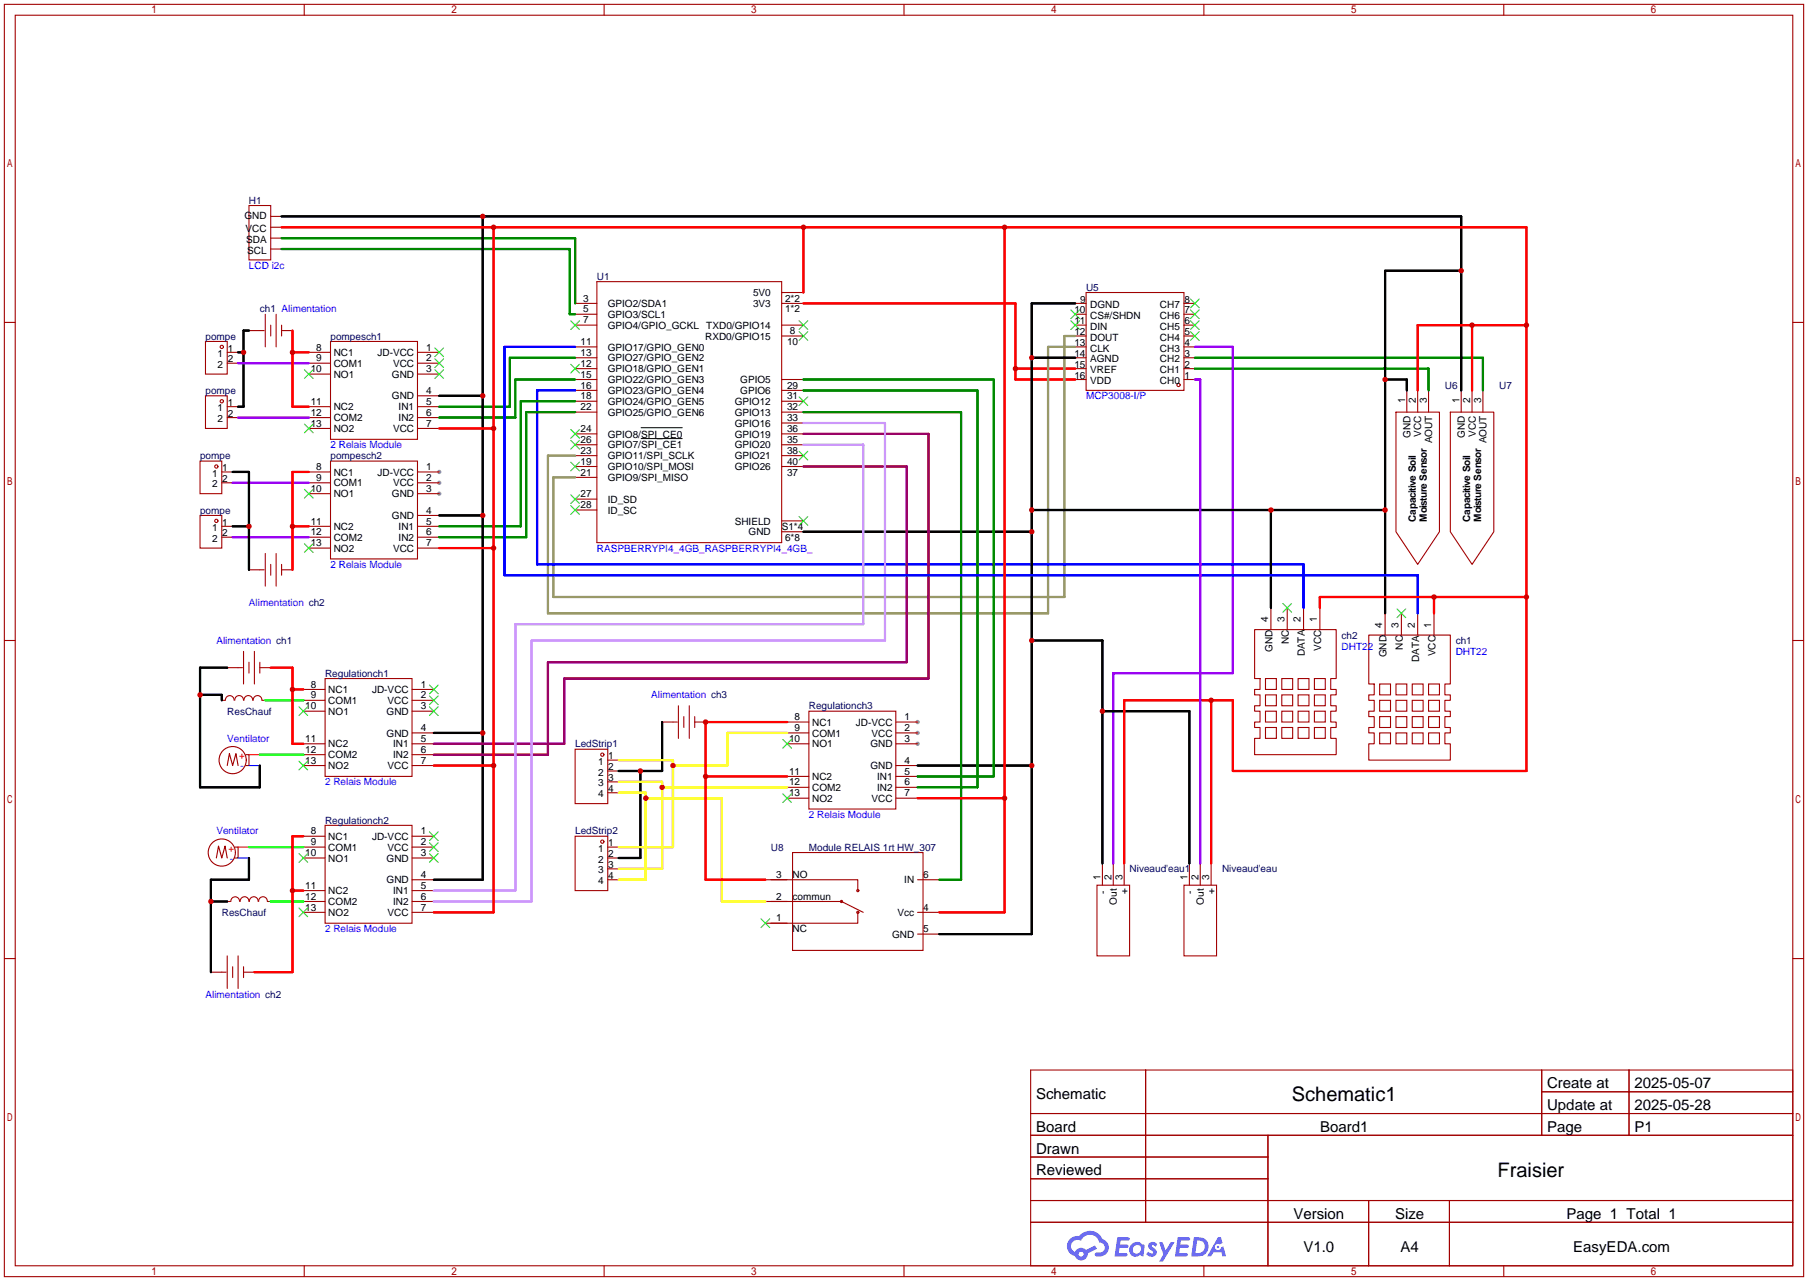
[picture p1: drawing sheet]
<svg xmlns="http://www.w3.org/2000/svg" width="422mm" height="299mm" viewBox="0 0 422 299" stroke-linecap="round" stroke-linejoin="round" font-family="sans-serif">
<g fill="#999">
<circle cx="102.6" cy="110.2" r=".51"/>
<circle cx="102.6" cy="112.8" r=".51"/>
<circle cx="102.6" cy="115.3" r=".51"/>
<circle cx="214.4" cy="168.7" r=".51"/>
<circle cx="214.4" cy="171.2" r=".51"/>
<circle cx="214.4" cy="173.7" r=".51"/>
</g>
<g fill="none" stroke="#a10000" stroke-width=".25">
<path d="M1 1h420.4v297.2h-420.4zM3.6 3.6h415.2v292.1h-415.2zM71.1 1v2.6M141.1 1v2.6M211.2 1v2.6M281.3 1v2.6M351.3 1v2.6M1 75.3h2.6M418.8 75.3h2.6M1 149.6h2.6M418.8 149.6h2.6M1 223.9h2.6"/>
<path d="M418.8 223.9h2.6M240.8 249.9h178v45.8h-178zM267.7 249.9v35.6M360.2 249.9v15.3M360.2 255h58.6M380.6 249.9v15.3M240.8 260.1h178M240.8 265.2h178M240.8 270.3h55.4M240.8 275.3h55.4M296.2 265.2v30.5M71.1 295.7v2.5"/>
<path d="M141.1 295.7v2.5M211.2 295.7v2.5M240.8 280.4h178M240.8 285.5h178M281.3 295.7v2.5M319.8 280.4v15.3M338.6 280.4v15.3M351.3 295.7v2.5"/>
</g>
<g fill="#5487ff">
<path d="M268.5 290.3a1.3 1.3 0 0 1 1.9 .3l-.4 .6a.54 .54 0 0 0-1-.2l.2 .2a1.28 1.28 0 0 1 .8 2 1.53 1.53 0 0 1-2.2-.3l.5-.6 .8 .5a.31 .31 0 0 0 .3-.3 .31 .31 0 0 0-.2-.3 1.12 1.12 0 0 1-.7-1.9z"/>
<path d="M270.8 290.2h.8l.7 1.9 1.2-1.9h.9l-2.7 4.5h-.9l1-1.7z"/>
<path d="M261 289h2.3a.46 .46 0 0 1 .5 .1 .46 .46 0 0 1 .1 .5l-.3 .2h-1.8l-.1 .9h1.6a.4 .4 0 0 1 .3 .4 .4 .4 0 0 1-.4 .4h-1.6l-.2 1.2h1.4a.46 .46 0 0 1 .5 .1 .46 .46 0 0 1 .1 .5l-.4 .2h-2.6z"/>
<path d="M275.1 289h2.3a.47 .47 0 0 1 .5 .1 .47 .47 0 0 1 .1 .5l-.3 .2h-1.8l-.1 .9h1.6a.4 .4 0 0 1 .4 .4 .4 .4 0 0 1-.5 .4h-1.6l-.2 1.2h1.4a.46 .46 0 0 1 .5 .1 .46 .46 0 0 1 .1 .5l-.4 .2h-2.6z"/>
<path d="M284.5 289h.8l.3 1.3-.6 .4a.75 .75 0 0 0-1.1 .3 .75 .75 0 0 0 .5 1 .75 .75 0 0 0 .9-.6l.5-.3 .6 2.4h-.8l-.3-1h-1.8l-.5 1h-1z"/>
<path d="M278.9 289l-.6 4.5h1.4a2.27 2.27 0 0 0 2.7-2.3 2.27 2.27 0 0 0-2.7-2.2zM279.7 289.8a1.5 1.5 0 0 1 1.8 1.5 1.5 1.5 0 0 1-1.9 1.4h-.3z"/>
<path d="M264.4 290.6a1.6 1.6 0 0 0-.4 2.3 1.6 1.6 0 0 0 2.3 .2l.8 .4 .3-2.5-.1-.3h-.5a1.58 1.58 0 0 0-2.4-.1zM265 291.1a.99 .99 0 0 1 1.6 .6 .99 .99 0 0 1-1.3 1.1 .98 .98 0 0 1-.3-1.7z"/>
<path d="M250 289.4a2.37 2.37 0 0 0 1.1 4 1.54 1.54 0 0 0 1.8 1 1.54 1.54 0 0 0 1.2-1.6l2.2-1.1-.5-.8-2.1 1.1a1.57 1.57 0 0 0-2.6 .4 1.5 1.5 0 0 1-.7-2.1 1.5 1.5 0 0 1 2.2-.5 2.23 2.23 0 0 1 2.3-1.4 2.23 2.23 0 0 1 1.9 1.8 1.16 1.16 0 0 1 1.3 1.1 1.16 1.16 0 0 1-1.1 1.3h-.7a.47 .47 0 0 0-.5 .3 .47 .47 0 0 0 .4 .6 2.14 2.14 0 0 0 2.7-1.4 2.14 2.14 0 0 0-1.3-2.7 3.2 3.2 0 0 0-5.5-.7l-1.1 .1zM252 292.9a.6 .6 0 0 1 1.2 0 .6 .6 0 0 1-1.2 0z"/>
<circle cx="284.6" cy="291.3" r=".28"/>
</g>
<g fill="none" stroke="#a10000" stroke-width=".25">
<path d="M58.2 48h5v12.7h-5zM63.2 50.5h2.6M63.2 53.1h2.6M63.2 55.6h2.6M63.2 58.2h2.6M48 79.8h5.1v7.6h-5.1zM58.2 77.2h3.5M62 73.4v7.6M63.2 75.9v2.6M64.5 73.4v7.6M65.8 75.9v2.6M65.8 77.2h2.5"/>
<path d="M77.2 79.8h20.3v22.8h-20.3zM134.4 70.9h5M134.4 73.4h5M134.4 75.9h5M139.4 65.8h43.2v60.9h-43.2zM182.6 68.3h5.1M182.6 70.9h5.1M182.6 75.9h5.1M182.6 78.5h5.1M251.2 70.9h2.5M251.2 73.4h2.5M251.2 75.9h2.5"/>
<path d="M251.2 78.5h2.5M253.7 68.3h22.9v22.9h-22.9zM276.6 70.9h2.5M276.6 73.4h2.5M276.6 75.9h2.5M276.6 78.5h2.5M48 92.5h5.1v7.6h-5.1zM53.1 82.3h2.5M53.1 84.8h2.5M53.1 95h2.5M53.1 97.5h2.5M72.1 82.3h5.1"/>
<path d="M72.1 84.8h5.1M72.1 87.4h5.1M72.1 95h5.1M72.1 97.5h5.1M97.5 82.3h5.1M97.5 84.8h5.1M97.5 87.4h5.1M97.5 92.5h5.1M97.5 95h5.1M97.5 97.5h5.1M134.4 81h5M134.4 86.1h5"/>
<path d="M134.4 83.6h5M134.4 88.6h5M134.4 91.2h5M134.4 93.7h5M134.4 96.3h5M182.6 88.6h5.1M182.6 91.2h5.1M182.6 93.7h5.1M182.6 96.3h5.1M182.6 98.8h5.1M251.2 81h2.5M251.2 86.1h2.5"/>
<path d="M251.2 83.6h2.5M251.2 88.6h2.5M276.6 81h2.5M276.6 86.1h2.5M276.6 83.6h2.5M276.6 88.6h2.5M326.1 96.3h10.2v27.9l-5.1 7.6-5.1-7.6zM328.7 91.2v5.1M331.2 91.2v5.1M333.8 91.2v5.1M338.8 96.3h10.2v27.9l-5.1 7.6-5.1-7.6zM341.4 91.2v5.1"/>
<path d="M343.9 91.2v5.1M346.5 91.2v5.1M46.7 107.7h5.1v7.6h-5.1zM51.8 110.2h2.6M51.8 112.8h2.6M72.1 100.1h5.1M72.1 110.2h5.1M72.1 112.8h5.1M72.1 115.3h5.1M77.2 107.7h20.3v22.9h-20.3zM97.5 100.1h5.1M97.5 110.2h5.1"/>
<path d="M97.5 112.8h5.1M97.5 115.3h5.1M134.4 109h5M134.4 111.5h5M134.4 106.4h5M134.4 101.3h5M134.4 103.9h5M134.4 116.6h5M134.4 119.1h5M182.6 109h5.1M182.6 106.4h5.1M182.6 101.3h5.1"/>
<path d="M182.6 103.9h5.1M46.7 120.4h5.1v7.6h-5.1zM51.8 122.9h2.6M51.8 125.5h2.6M58.2 133.1h3.5M62 129.3v7.6M63.2 131.8v2.6M64.5 129.3v7.6M65.8 131.8v2.6M65.8 133.1h2.5M72.1 122.9h5.1M72.1 125.5h5.1"/>
<path d="M72.1 128h5.1M97.5 120.4h5.1M97.5 122.9h5.1M97.5 125.5h5.1M97.5 128h5.1M182.6 124.2h5.1M182.6 121.7h5.1M53.1 156h3.5M56.9 152.1v7.7M58.2 154.7v2.5M59.4 152.1v7.7M60.7 154.7v2.5"/>
<path d="M60.7 156h2.5M75.9 158.5h20.4v22.9h-20.4zM293.1 147.1h19.1v11.4h-1.3v2.5h1.3v1.3h-1.3v2.5h1.3v1.3h-1.3v2.6h1.3v1.2h-1.3v2.6h1.3v3.8h-19.1v-3.8h1.3v-2.6h-1.3v-1.2h1.3v-2.6h-1.3v-1.3h1.3v-2.5h-1.3v-1.3h1.3v-2.5h-1.3zM295.7 158.5h2.5v2.5h-2.5zM296.9 142v5.1M299.5 158.5h2.5v2.5h-2.5zM300.7 142v5.1M303.3 158.5h2.5v2.5h-2.5zM304.5 142v5.1M307.1 158.5h2.5v2.5h-2.5zM308.4 142v5.1M319.8 148.3h19v11.5h-1.2v2.5h1.2v1.3h-1.2v2.5h1.2v1.3h-1.2v2.5h1.2v1.3h-1.2v2.5h1.2v3.8h-19v-3.8h1.3v-2.5h-1.3v-1.3h1.3v-2.5h-1.3v-1.3h1.3v-2.5h-1.3v-1.3h1.3v-2.5h-1.3z"/>
<path d="M322.3 159.8h2.6v2.5h-2.6zM323.6 143.3v5M326.1 159.8h2.6v2.5h-2.6zM327.4 143.3v5M329.9 159.8h2.6v2.5h-2.6zM331.2 143.3v5M333.8 159.8h2.5v2.5h-2.5zM335 143.3v5M51.8 163.6h.8M54.7 163.6a1.01 1.01 0 0 0-1-1.1 1.01 1.01 0 0 0-1 1.1M56.9 163.6a1.01 1.01 0 0 0-1-1.1 1.01 1.01 0 0 0-1 1.1M59 163.6a1.01 1.01 0 0 0-1-1.1 1.01 1.01 0 0 0-1 1.1"/>
<path d="M61.2 163.6a1.01 1.01 0 0 0-1-1.1 1.01 1.01 0 0 0-1 1.1M61.2 163.6h.8M70.9 163.6h5M70.9 161h5M70.9 166.1h5M70.9 173.7h5M70.9 176.3h5M70.9 178.8h5M96.3 163.6h5M96.3 161h5M96.3 166.1h5M96.3 171.2h5"/>
<path d="M96.3 173.7h5M96.3 176.3h5M96.3 178.8h5M134.4 175h7.6v12.7h-7.6zM142 177.5h2.5M154.7 168.7h3.5M158.5 164.8v7.7M159.8 167.4v2.5M161 164.8v7.7M162.3 167.4v2.5M162.3 168.7h2.5M183.9 171.2h5.1"/>
<path d="M183.9 173.7h5.1M183.9 168.7h5.1M189 166.1h20.3v22.9h-20.3zM209.3 171.2h5.1M209.3 173.7h5.1M209.3 178.8h5.1M209.3 168.7h5.1M295.7 169.9h2.5v2.6h-2.5zM295.7 166.1h2.5v2.6h-2.5zM295.7 162.3h2.5v2.5h-2.5zM299.5 169.9h2.5v2.6h-2.5zM299.5 166.1h2.5v2.6h-2.5z"/>
<path d="M299.5 162.3h2.5v2.5h-2.5zM303.3 169.9h2.5v2.6h-2.5zM303.3 166.1h2.5v2.6h-2.5zM303.3 162.3h2.5v2.5h-2.5zM307.1 169.9h2.5v2.6h-2.5zM307.1 166.1h2.5v2.6h-2.5zM307.1 162.3h2.5v2.5h-2.5zM322.3 171.2h2.6v2.5h-2.6zM322.3 167.4h2.6v2.5h-2.6zM322.3 163.6h2.6v2.5h-2.6zM326.1 171.2h2.6v2.5h-2.6zM326.1 167.4h2.6v2.5h-2.6z"/>
<path d="M326.1 163.6h2.6v2.5h-2.6zM329.9 171.2h2.6v2.5h-2.6zM329.9 167.4h2.6v2.5h-2.6zM329.9 163.6h2.6v2.5h-2.6zM333.8 171.2h2.5v2.5h-2.5zM333.8 167.4h2.5v2.5h-2.5zM333.8 163.6h2.5v2.5h-2.5zM70.9 195.3h5M70.9 197.9h5M75.9 192.8h20.4v22.8h-20.4zM96.3 195.3h5M96.3 197.9h5"/>
<path d="M134.4 195.3h7.6v12.7h-7.6zM142 197.9h2.5M142 180.1h2.5M142 182.6h2.5M142 185.2h2.5M183.9 181.4h5.1M183.9 183.9h5.1M183.9 186.4h5.1M185.2 199.1h30.4v22.9h-30.4zM209.3 181.4h5.1M209.3 183.9h5.1M209.3 186.4h5.1"/>
<path d="M53.1 210.6h.7M56 210.6a1.01 1.01 0 0 0-1.1-1.1 1.01 1.01 0 0 0-1 1.1M58.1 210.6a1.01 1.01 0 0 0-1-1.1 1.01 1.01 0 0 0-1 1.1M60.3 210.6a1.01 1.01 0 0 0-1-1.1 1.01 1.01 0 0 0-1 1.1M62.5 210.6a1.01 1.01 0 0 0-1.1-1.1 1.01 1.01 0 0 0-1 1.1M62.5 210.6h.7M70.9 210.6h5M70.9 200.4h5M70.9 208h5M70.9 213.1h5M96.3 210.6h5M96.3 200.4h5"/>
<path d="M96.3 205.5h5M96.3 208h5M96.3 213.1h5M142 200.4h2.5M142 205.5h2.5M142 202.9h2.5M178.8 210.6h5.1M178.8 205.5h5.1M178.8 215.6h5.1M180.1 205.5h20.3v2.5M180.1 210.6h16.5l5.1 2.5M200.4 213.1v2.5h-20.3"/>
<path d="M214.4 205.5h5.1M214.4 213.1h5.1M214.4 218.2h5.1M256.3 206.8h7.6v16.5h-7.6zM257.6 201.7v5.1M260.1 201.7v5.1M262.6 201.7v5.1M276.6 206.8h7.6v16.5h-7.6zM277.9 201.7v5.1M280.4 201.7v5.1M283 201.7v5.1M49.3 227.1h3.5"/>
<path d="M53.1 223.3v7.6M54.4 225.8v2.5M55.6 223.3v7.6M56.9 225.8v2.5M56.9 227.1h2.5"/>
<circle cx="51.8" cy="93.7" r=".38"/>
<circle cx="51.8" cy="81" r=".38"/>
<circle cx="275.3" cy="89.9" r=".38"/>
<circle cx="50.5" cy="109" r=".38"/>
<circle cx="50.5" cy="121.7" r=".38"/>
<circle cx="140.7" cy="176.3" r=".38"/>
<circle cx="140.7" cy="196.6" r=".38"/>
<circle cx="196.6" cy="210.6" r=".25"/>
<circle cx="200.4" cy="208" r=".25"/>
<circle cx="200.4" cy="213.1" r=".25"/>
</g>
<g fill="none" stroke="#3c3" stroke-width=".25">
<path d="M133.3 74.9l2.1 2.1M135.4 74.9l-2.1 2.1M186.7 74.9l2 2.1M186.7 77.5l2 2M188.7 74.9l-2 2.1M188.7 77.5l-2 2M250.2 72.4l2 2M250.2 74.9l2 2.1M252.2 72.4l-2 2M252.2 74.9l-2 2.1M278.1 77.5l2.1 2M278.1 74.9l2.1 2.1"/>
<path d="M278.1 72.4l2.1 2M278.1 69.9l2.1 2M280.2 77.5l-2.1 2M280.2 74.9l-2.1 2.1M280.2 72.4l-2.1 2M280.2 69.9l-2.1 2M71.1 86.4l2.1 2M71.1 99.1l2.1 2M73.2 86.4l-2.1 2M73.2 99.1l-2.1 2M101.6 81.3l2 2M101.6 83.8l2 2.1"/>
<path d="M101.6 86.4l2 2M103.6 81.3l-2 2M103.6 83.8l-2 2.1M103.6 86.4l-2 2M133.3 85.1l2.1 2M135.4 85.1l-2.1 2M186.7 92.7l2 2M188.7 92.7l-2 2M71.1 114.3l2.1 2M73.2 114.3l-2.1 2M133.3 108l2.1 2M133.3 100.3l2.1 2.1"/>
<path d="M133.3 102.9l2.1 2M133.3 115.6l2.1 2M133.3 118.1l2.1 2M135.4 108l-2.1 2M135.4 100.3l-2.1 2.1M135.4 102.9l-2.1 2M135.4 115.6l-2.1 2M135.4 118.1l-2.1 2M186.7 105.4l2 2M188.7 105.4l-2 2M71.1 127l2.1 2M73.2 127l-2.1 2"/>
<path d="M186.7 120.6l2 2.1M188.7 120.6l-2 2.1M299.7 141l2.1 2M301.8 141l-2.1 2M326.4 142.2l2 2.1M328.4 142.2l-2 2.1M69.8 165.1l2.1 2M69.8 177.8l2.1 2M71.9 165.1l-2.1 2M71.9 177.8l-2.1 2M100.3 160l2.1 2.1M100.3 162.6l2.1 2"/>
<path d="M100.3 165.1l2.1 2M102.4 160l-2.1 2.1M102.4 162.6l-2.1 2M102.4 165.1l-2.1 2M182.9 172.7l2 2.1M184.9 172.7l-2 2.1M69.8 199.4l2.1 2M71.9 199.4l-2.1 2M100.3 194.3l2.1 2M100.3 196.8l2.1 2.1M100.3 199.4l2.1 2M102.4 194.3l-2.1 2"/>
<path d="M102.4 196.8l-2.1 2.1M102.4 199.4l-2.1 2M182.9 185.4l2 2.1M184.9 185.4l-2 2.1M69.8 212.1l2.1 2M71.9 212.1l-2.1 2M177.8 214.6l2 2.1M179.8 214.6l-2 2.1"/>
</g>
<path d="M149.8 99.9h9.6M149.8 102.4h9.6" fill="none" stroke="#000" stroke-width=".23"/>
<g fill="none" stroke="#f00" stroke-width=".51">
<path d="M65.8 53.1h290.8v127h-68.6v-16.5h-25.4v38.1M115.3 53.1v160h-14M187.7 53.1v15.2M234.7 53.1v160h-15.2M68.3 77.2v17.8h3.8M187.7 70.9h49.5v17.7h14M343.9 75.9v15.3M356.6 75.9h-25.4v15.3M68.3 82.3h3.8M237.2 86.1h14M72.1 110.2h-3.8v22.9M102.6 100.1h12.7"/>
<path d="M68.3 122.9h3.8M102.6 128h12.7M335 139.4v3.9M356.6 139.4h-48.2v2.6M63.2 156h5.1v17.7h2.6M68.3 161h2.6M101.3 178.8h14M183.9 168.7h-19.1v36.8h14M283 163.6v38.1M70.9 195.3h-2.6v31.8h-8.9M164.8 181.4h19.1M214.4 186.4h20.3"/>
<path d="M68.3 208h2.6"/>
</g>
<path d="M65.8 55.6h68.6v15.3M65.8 58.2h67.3v15.2h1.3M134.4 83.6h-15.3v11.4h-16.5M134.4 88.6h-14v8.9h-17.8M134.4 93.7h-12.7v29.2h-19.1M134.4 96.3h-11.5v29.2h-20.3M187.7 88.6h44.5v92.8h-17.8M187.7 96.3h36.8v109.2h-5M187.7 91.2h40.6v92.7h-13.9M279.1 86.1h54.7v5.1M279.1 83.6h67.4v7.6" fill="none" stroke="#008700" stroke-width=".51"/>
<path d="M251.2 78.5h-2.5v60.9h-119.4v-27.9h5.1M251.2 81h-6.3v62.3h-116.9v-36.9h6.4" fill="none" stroke="#996" stroke-width=".51"/>
<path d="M279.1 81h8.9v76.2h-27.9v44.5M279.1 88.6h1.3v113.1" fill="none" stroke="#90f" stroke-width=".51"/>
<g fill="none" stroke="#870000" stroke-width=".25">
<path d="M53.1 178.8l.5-2.8 .8 2.8 .7-2.8 .5 2.8M57.4 176.3h.8v2.5h-.8M54.9 197.9h.7v2.5h-.7M50.5 200.4l.6-2.8 .7 2.8 .8-2.8 .5 2.8"/>
<circle cx="54.4" cy="177.5" r="3.2"/>
<circle cx="51.8" cy="199.1" r="3.2"/>
</g>
<path d="M58.2 176.3h2.5M55.6 197.9h2.6" fill="none" stroke="#f00" stroke-width=".25"/>
<path d="M58.2 178.8h2.5M55.6 200.4h2.6" fill="none" stroke="#00f" stroke-width=".25"/>
<path d="M60.7 176.3h10.2M62 163.6h8.9M58.2 197.9h12.7M63.2 210.6h7.7" fill="none" stroke="#0f0" stroke-width=".51"/>
<path d="M134.4 91.2h-8.9v40.6h179v10.2M134.4 81h-16.5v53.4h213.3v8.9" fill="none" stroke="#00f" stroke-width=".51"/>
<g fill="none" stroke="#000" stroke-width=".51">
<path d="M65.8 50.5h275.6v40.7M112.8 50.5v155h-11.5M58.2 77.2h-1.3v17.8h-1.3M251.2 70.9h-10.2v147.3h-21.5M341.4 63.2h-17.8v80.1M55.6 82.3h1.3M102.6 92.5h10.2M241 83.6h10.2M323.6 88.6h5.1v2.6M54.4 110.2h3.8v22.9M241 119.1h82.6M296.9 119.1v22.9"/>
<path d="M54.4 122.9h3.8M102.6 120.4h10.2M187.7 124.2h53.3M53.1 156h-6.4v27.9h14v-5.1M241 149.6h16.6v52.1M46.7 162.3h5.1v1.3M101.3 171.2h11.5M154.7 168.7v11.4h-10.2M214.4 178.8h26.6M257.6 166.1h20.3v35.6M149.6 180.1v20.3h-5.1M49.3 210.6h3.8"/>
<path d="M58.2 200.4v5.1h-8.9v21.6"/>
</g>
<path d="M55.6 84.8h16.5M55.6 97.5h16.5M54.4 112.8h17.7M54.4 125.5h17.7" fill="none" stroke="#90c" stroke-width=".51"/>
<path d="M144.5 177.5h12.7v20.4h-12.7M183.9 171.2h-14v7.6h-12.7M144.5 182.6h10.2v20.3h-10.2M144.5 185.2h6.4v20.3h-6.4M150.9 186.4h17.8v24.2h10.1M154.7 183.9h29.2" fill="none" stroke="#ff0" stroke-width=".51"/>
<path d="M187.7 101.3h29.2v57.2h-85.1v15.2h-30.5M187.7 109h24.1v45.7h-83.8v21.6h-26.7" fill="none" stroke="#906" stroke-width=".51"/>
<path d="M187.7 98.8h19.1v50.8h-82.6v61h-22.9M187.7 103.9h14v41.9h-81.3v62.2h-19.1" fill="none" stroke="#c9f" stroke-width=".51"/>
<g fill="#c00">
<circle cx="237.2" cy="86.1" r=".63"/>
<circle cx="56.9" cy="82.3" r=".63"/>
<circle cx="68.3" cy="122.9" r=".63"/>
<circle cx="58.2" cy="122.9" r=".63"/>
<circle cx="68.3" cy="82.3" r=".63"/>
<circle cx="46.7" cy="162.3" r=".63"/>
<circle cx="49.3" cy="210.6" r=".63"/>
<circle cx="68.3" cy="208" r=".63"/>
<circle cx="68.3" cy="161" r=".63"/>
<circle cx="149.6" cy="180.1" r=".63"/>
<circle cx="157.2" cy="178.8" r=".63"/>
<circle cx="154.7" cy="183.9" r=".63"/>
<circle cx="150.9" cy="186.4" r=".63"/>
<circle cx="164.8" cy="181.4" r=".63"/>
<circle cx="164.8" cy="168.7" r=".63"/>
<circle cx="323.6" cy="119.1" r=".63"/>
<circle cx="323.6" cy="88.6" r=".63"/>
<circle cx="341.4" cy="63.2" r=".63"/>
<circle cx="112.8" cy="50.5" r=".63"/>
<circle cx="112.8" cy="92.5" r=".63"/>
<circle cx="112.8" cy="120.4" r=".63"/>
<circle cx="112.8" cy="171.2" r=".63"/>
<circle cx="296.9" cy="119.1" r=".63"/>
<circle cx="241" cy="119.1" r=".63"/>
<circle cx="241" cy="124.2" r=".63"/>
<circle cx="241" cy="149.6" r=".63"/>
<circle cx="257.6" cy="166.1" r=".63"/>
<circle cx="241" cy="178.8" r=".63"/>
<circle cx="241" cy="83.6" r=".63"/>
<circle cx="283" cy="163.6" r=".63"/>
<circle cx="356.6" cy="139.4" r=".63"/>
<circle cx="356.6" cy="75.9" r=".63"/>
<circle cx="234.7" cy="53.1" r=".63"/>
<circle cx="234.7" cy="186.4" r=".63"/>
<circle cx="187.7" cy="53.1" r=".63"/>
<circle cx="115.3" cy="53.1" r=".63"/>
<circle cx="115.3" cy="100.1" r=".63"/>
<circle cx="115.3" cy="128" r=".63"/>
<circle cx="115.3" cy="178.8" r=".63"/>
<circle cx="343.9" cy="75.9" r=".63"/>
<circle cx="335" cy="139.4" r=".63"/>
</g>
<g font-size="4.7">
<text x="301.8" y="257.1">Schematic1</text>
<text x="349.9" y="274.9">Fraisier</text>
</g>
<g font-size="3.5">
<text x="242.1" y="256.8">Schematic</text>
<text x="361.5" y="254.2">Create at</text>
<text x="381.9" y="254.2">2025-05-07</text>
<text x="361.5" y="259.3">Update at</text>
<text x="381.9" y="259.3">2025-05-28</text>
<text x="242.1" y="264.4">Board</text>
<text x="242.1" y="269.5">Drawn</text>
<text x="308.4" y="264.4">Board1</text>
<text x="361.5" y="264.4">Page</text>
<text x="381.9" y="264.4">P1</text>
<text x="242.1" y="274.5">Reviewed</text>
<text x="302.2" y="284.7">Version</text>
<text x="325.9" y="284.7">Size</text>
<text x="366" y="284.7">Page 1 Total 1</text>
<text x="304.5" y="292.3">V1.0</text>
<text x="327.2" y="292.3">A4</text>
<text x="367.6" y="292.3">EasyEDA.com</text>
</g>
<g font-size="2.3" fill="#000080">
<text x="58.2" y="47.6">H1</text>
<text x="139.4" y="65.4">U1</text>
<text x="253.7" y="67.9">U5</text>
<text x="60.7" y="73">ch1 Alimentation</text>
<text x="48" y="79.3">pompe</text>
<text x="77.2" y="79.3">pompesch1</text>
<text x="48" y="92">pompe</text>
<text x="337.6" y="90.8">U6</text>
<text x="350.3" y="90.8">U7</text>
<text x="46.7" y="107.3">pompe</text>
<text x="77.2" y="107.3">pompesch2</text>
<text x="46.7" y="120">pompe</text>
<text x="313.4" y="149.2">ch2</text>
<text x="340.1" y="150.5">ch1</text>
<text x="75.9" y="158.1">Regulationch1</text>
<text x="53.1" y="167">ResChauf</text>
<text x="189" y="165.7">Regulationch3</text>
<text x="134.4" y="174.6">LedStrip1</text>
<text x="75.9" y="192.4">Regulationch2</text>
<text x="134.4" y="194.9">LedStrip2</text>
<text x="180.1" y="198.7">U8</text>
<text x="189" y="198.7">Module RELAIS 1rt HW_307</text>
<text x="263.9" y="203.8">Niveaud'eau1</text>
<text x="285.5" y="203.8">Niveaud'eau</text>
<text x="51.8" y="214">ResChauf</text>
</g>
<g font-size="2.3">
<text x="57.1" y="51.1">GND</text>
<text x="57.4" y="54.2">VCC</text>
<text x="57.5" y="56.7">SDA</text>
<text x="57.8" y="59.2">SCL</text>
<text x="136.3" y="70.4">3</text>
<text x="142" y="71.7">GPIO2/SDA1</text>
<text x="175.9" y="69.2">5V0</text>
<text x="175.9" y="71.7">3V3</text>
<text x="183.4" y="70.4">2*2</text>
<text x="252.3" y="70.7">9</text>
<text x="254.7" y="71.9">DGND</text>
<text x="271" y="71.9">CH7</text>
<text x="276.7" y="70.7">8</text>
<text x="136.3" y="73">5</text>
<text x="136.3" y="75.5">7</text>
<text x="142" y="74.3">GPIO3/SCL1</text>
<text x="142" y="76.8">GPIO4/GPIO_GCKL</text>
<text x="165" y="76.8">TXD0/GPIO14</text>
<text x="183.4" y="73">1*2</text>
<text x="251" y="73.2">10</text>
<text x="251" y="75.8">11</text>
<text x="254.7" y="74.5">CS#/SHDN</text>
<text x="254.7" y="77">DIN</text>
<text x="271" y="77">CH5</text>
<text x="271" y="74.5">CH6</text>
<text x="276.7" y="75.8">6</text>
<text x="276.7" y="73.2">7</text>
<text x="50.8" y="83.4">1</text>
<text x="53.2" y="82.1">1</text>
<text x="73.9" y="81.9">8</text>
<text x="78" y="83.1">NC1</text>
<text x="88.2" y="83.1">JD-VCC</text>
<text x="99.6" y="81.9">1</text>
<text x="135.6" y="80.6">11</text>
<text x="135.6" y="83.1">13</text>
<text x="142" y="81.9">GPIO17/GPIO_GEN0</text>
<text x="164.8" y="79.3">RXD0/GPIO15</text>
<text x="183.9" y="80.6">10</text>
<text x="184.5" y="78.1">8</text>
<text x="251" y="78.3">12</text>
<text x="251" y="80.8">13</text>
<text x="251" y="83.4">14</text>
<text x="254.7" y="79.6">DOUT</text>
<text x="254.7" y="82.1">CLK</text>
<text x="271" y="82.1">CH3</text>
<text x="271" y="79.6">CH4</text>
<text x="276.7" y="83.4">3</text>
<text x="276.7" y="80.8">4</text>
<text x="276.7" y="78.3">5</text>
<text x="50.8" y="85.9">2</text>
<text x="53.2" y="84.6">2</text>
<text x="72.6" y="87">10</text>
<text x="73.9" y="84.4">9</text>
<text x="78" y="85.7">COM1</text>
<text x="78" y="88.2">NO1</text>
<text x="91.6" y="88.2">GND</text>
<text x="91.8" y="85.7">VCC</text>
<text x="99.6" y="84.4">2</text>
<text x="99.6" y="87">3</text>
<text x="135.6" y="85.7">12</text>
<text x="135.6" y="88.2">15</text>
<text x="142" y="87">GPIO18/GPIO_GEN1</text>
<text x="142" y="84.4">GPIO27/GPIO_GEN2</text>
<text x="142" y="89.5">GPIO22/GPIO_GEN3</text>
<text x="172.9" y="89.5">GPIO5</text>
<text x="251" y="85.9">15</text>
<text x="251" y="88.5">16</text>
<text x="254.7" y="84.6">AGND</text>
<text x="254.7" y="87.2">VREF</text>
<text x="254.7" y="89.7">VDD</text>
<text x="271" y="89.7">CH0</text>
<text x="271" y="87.2">CH1</text>
<text x="271" y="84.6">CH2</text>
<text x="276.7" y="88.5">1</text>
<text x="276.7" y="85.9">2</text>
<text x="53.2" y="94.8">1</text>
<text x="72.6" y="94.6">11</text>
<text x="78" y="95.8">NC2</text>
<text x="91.6" y="93.3">GND</text>
<text x="93.1" y="95.8">IN1</text>
<text x="99.6" y="92">4</text>
<text x="99.6" y="94.6">5</text>
<text x="135.6" y="90.8">16</text>
<text x="135.6" y="93.3">18</text>
<text x="135.6" y="95.8">22</text>
<text x="142" y="92">GPIO23/GPIO_GEN4</text>
<text x="142" y="94.6">GPIO24/GPIO_GEN5</text>
<text x="171.6" y="94.6">GPIO12</text>
<text x="172.9" y="92">GPIO6</text>
<text x="183.9" y="90.8">29</text>
<text x="183.9" y="93.3">31</text>
<text x="183.9" y="95.8">32</text>
<text x="328.3" y="94.2" transform="rotate(-90 328.3 94.2)">1</text>
<text x="330.8" y="94.2" transform="rotate(-90 330.8 94.2)">2</text>
<text x="333.3" y="94.2" transform="rotate(-90 333.3 94.2)">3</text>
<text x="341" y="94.2" transform="rotate(-90 341 94.2)">1</text>
<text x="343.5" y="94.2" transform="rotate(-90 343.5 94.2)">2</text>
<text x="346" y="94.2" transform="rotate(-90 346 94.2)">3</text>
<text x="50.8" y="96.1">1</text>
<text x="50.8" y="98.6">2</text>
<text x="53.2" y="97.3">2</text>
<text x="72.6" y="97.1">12</text>
<text x="72.6" y="99.7">13</text>
<text x="78" y="98.4">COM2</text>
<text x="78" y="100.9">NO2</text>
<text x="91.8" y="100.9">VCC</text>
<text x="93.1" y="98.4">IN2</text>
<text x="99.6" y="97.1">6</text>
<text x="99.6" y="99.7">7</text>
<text x="135.6" y="100.9">24</text>
<text x="142" y="97.1">GPIO25/GPIO_GEN6</text>
<text x="171.6" y="97.1">GPIO13</text>
<text x="171.6" y="99.7">GPIO16</text>
<text x="183.9" y="98.4">33</text>
<text x="183.9" y="100.9">36</text>
<text x="332.1" y="102" transform="rotate(-90 332.1 102)">VCC</text>
<text x="344.8" y="102" transform="rotate(-90 344.8 102)">VCC</text>
<text x="135.6" y="106">23</text>
<text x="135.6" y="103.5">26</text>
<text x="142" y="107.3">GPIO11/SPI_SCLK</text>
<text x="142" y="102.2">GPIO8/SPI_CE0</text>
<text x="142" y="104.7">GPIO7/SPI_CE1</text>
<text x="171.6" y="102.2">GPIO19</text>
<text x="171.6" y="104.7">GPIO20</text>
<text x="171.6" y="107.3">GPIO21</text>
<text x="183.9" y="103.5">35</text>
<text x="183.9" y="106">38</text>
<text x="329.5" y="102.2" transform="rotate(-90 329.5 102.2)">GND</text>
<text x="334.6" y="103.5" transform="rotate(-90 334.6 103.5)">AOUT</text>
<text x="342.2" y="102.2" transform="rotate(-90 342.2 102.2)">GND</text>
<text x="347.3" y="103.5" transform="rotate(-90 347.3 103.5)">AOUT</text>
<text x="49.6" y="111.3">1</text>
<text x="49.6" y="113.9">2</text>
<text x="51.9" y="110">1</text>
<text x="51.9" y="112.6">2</text>
<text x="73.9" y="109.8">8</text>
<text x="73.9" y="112.4">9</text>
<text x="78" y="111.1">NC1</text>
<text x="78" y="113.6">COM1</text>
<text x="88.2" y="111.1">JD-VCC</text>
<text x="91.8" y="113.6">VCC</text>
<text x="99.6" y="109.8">1</text>
<text x="99.6" y="112.4">2</text>
<text x="135.6" y="108.5">19</text>
<text x="135.6" y="111.1">21</text>
<text x="142" y="109.8">GPIO10/SPI_MOSI</text>
<text x="142" y="112.4">GPIO9/SPI_MISO</text>
<text x="171.6" y="109.8">GPIO26</text>
<text x="183.9" y="111.1">37</text>
<text x="183.9" y="108.5">40</text>
<text x="72.6" y="114.9">10</text>
<text x="78" y="116.2">NO1</text>
<text x="91.6" y="116.2">GND</text>
<text x="99.6" y="114.9">3</text>
<text x="99.6" y="120">4</text>
<text x="135.6" y="116.2">27</text>
<text x="135.6" y="118.7">28</text>
<text x="142" y="117.4">ID_SD</text>
<text x="142" y="120">ID_SC</text>
<text x="49.6" y="124">1</text>
<text x="51.9" y="122.7">1</text>
<text x="51.9" y="125.3">2</text>
<text x="72.6" y="122.5">11</text>
<text x="72.6" y="125.1">12</text>
<text x="78" y="123.8">NC2</text>
<text x="91.6" y="121.2">GND</text>
<text x="93.1" y="123.8">IN1</text>
<text x="99.6" y="122.5">5</text>
<text x="99.6" y="125.1">6</text>
<text x="171.6" y="122.5">SHIELD</text>
<text x="174.9" y="125.1">GND</text>
<text x="182.6" y="123.8">S1*4</text>
<text x="330.8" y="121.9" transform="rotate(-90 330.8 121.9)">Capacitive Soil</text>
<text x="333.3" y="121.9" transform="rotate(-90 333.3 121.9)">Moisture Sensor</text>
<text x="343.5" y="121.9" transform="rotate(-90 343.5 121.9)">Capacitive Soil</text>
<text x="346" y="121.9" transform="rotate(-90 346 121.9)">Moisture Sensor</text>
<text x="49.6" y="126.6">2</text>
<text x="72.6" y="127.6">13</text>
<text x="78" y="126.3">COM2</text>
<text x="78" y="128.9">NO2</text>
<text x="91.8" y="128.9">VCC</text>
<text x="93.1" y="126.3">IN2</text>
<text x="99.6" y="127.6">7</text>
<text x="183.4" y="126.3">6*8</text>
<text x="296.2" y="145.3" transform="rotate(-90 296.2 145.3)">4</text>
<text x="300.1" y="145.3" transform="rotate(-90 300.1 145.3)">3</text>
<text x="303.9" y="145.3" transform="rotate(-90 303.9 145.3)">2</text>
<text x="307.7" y="145.3" transform="rotate(-90 307.7 145.3)">1</text>
<text x="322.9" y="146.6" transform="rotate(-90 322.9 146.6)">4</text>
<text x="326.7" y="146.6" transform="rotate(-90 326.7 146.6)">3</text>
<text x="330.5" y="146.6" transform="rotate(-90 330.5 146.6)">2</text>
<text x="334.3" y="146.6" transform="rotate(-90 334.3 146.6)">1</text>
<text x="297.3" y="152.3" transform="rotate(-90 297.3 152.3)">GND</text>
<text x="301.1" y="150.5" transform="rotate(-90 301.1 150.5)">NC</text>
<text x="304.9" y="153.3" transform="rotate(-90 304.9 153.3)">DATA</text>
<text x="308.7" y="152" transform="rotate(-90 308.7 152)">VCC</text>
<text x="323.9" y="153.6" transform="rotate(-90 323.9 153.6)">GND</text>
<text x="327.7" y="151.7" transform="rotate(-90 327.7 151.7)">NC</text>
<text x="331.6" y="154.6" transform="rotate(-90 331.6 154.6)">DATA</text>
<text x="335.4" y="153.3" transform="rotate(-90 335.4 153.3)">VCC</text>
<text x="72.6" y="160.6">8</text>
<text x="76.7" y="161.9">NC1</text>
<text x="86.9" y="161.9">JD-VCC</text>
<text x="98.3" y="160.6">1</text>
<text x="71.3" y="165.7">10</text>
<text x="72.6" y="163.2">9</text>
<text x="76.7" y="164.4">COM1</text>
<text x="76.7" y="167">NO1</text>
<text x="90.3" y="167">GND</text>
<text x="90.6" y="164.4">VCC</text>
<text x="98.3" y="163.2">2</text>
<text x="98.3" y="165.7">3</text>
<text x="71.3" y="173.3">11</text>
<text x="90.3" y="172">GND</text>
<text x="98.3" y="170.8">4</text>
<text x="98.3" y="173.3">5</text>
<text x="184.3" y="173.3">10</text>
<text x="185.6" y="168.2">8</text>
<text x="185.6" y="170.8">9</text>
<text x="189.7" y="169.5">NC1</text>
<text x="189.7" y="172">COM1</text>
<text x="200" y="169.5">JD-VCC</text>
<text x="203.6" y="172">VCC</text>
<text x="211.3" y="168.2">1</text>
<text x="211.3" y="170.8">2</text>
<text x="211.3" y="173.3">3</text>
<text x="71.3" y="175.9">12</text>
<text x="71.3" y="178.4">13</text>
<text x="76.7" y="174.6">NC2</text>
<text x="76.7" y="177.1">COM2</text>
<text x="76.7" y="179.7">NO2</text>
<text x="90.6" y="179.7">VCC</text>
<text x="91.9" y="174.6">IN1</text>
<text x="91.9" y="177.1">IN2</text>
<text x="98.3" y="175.9">6</text>
<text x="98.3" y="178.4">7</text>
<text x="139.7" y="178.6">1</text>
<text x="142.1" y="177.4">1</text>
<text x="142.1" y="179.9">2</text>
<text x="189.7" y="174.6">NO1</text>
<text x="203.3" y="174.6">GND</text>
<text x="203.3" y="179.7">GND</text>
<text x="211.3" y="178.4">4</text>
<text x="139.7" y="181.2">2</text>
<text x="139.7" y="183.7">3</text>
<text x="142.1" y="182.4">3</text>
<text x="142.1" y="185">4</text>
<text x="184.3" y="180.9">11</text>
<text x="184.3" y="183.5">12</text>
<text x="189.7" y="182.2">NC2</text>
<text x="189.7" y="184.7">COM2</text>
<text x="204.9" y="182.2">IN1</text>
<text x="204.9" y="184.7">IN2</text>
<text x="211.3" y="180.9">5</text>
<text x="211.3" y="183.5">6</text>
<text x="139.7" y="186.2">4</text>
<text x="184.3" y="186">13</text>
<text x="189.7" y="187.3">NO2</text>
<text x="203.6" y="187.3">VCC</text>
<text x="211.3" y="186">7</text>
<text x="72.6" y="194.9">8</text>
<text x="72.6" y="197.4">9</text>
<text x="76.7" y="196.2">NC1</text>
<text x="86.9" y="196.2">JD-VCC</text>
<text x="98.3" y="194.9">1</text>
<text x="98.3" y="197.4">2</text>
<text x="142.1" y="197.7">1</text>
<text x="71.3" y="200">10</text>
<text x="76.7" y="198.7">COM1</text>
<text x="76.7" y="201.3">NO1</text>
<text x="90.3" y="201.3">GND</text>
<text x="90.6" y="198.7">VCC</text>
<text x="98.3" y="200">3</text>
<text x="139.7" y="198.9">1</text>
<text x="139.7" y="201.5">2</text>
<text x="142.1" y="200.2">2</text>
<text x="142.1" y="202.8">3</text>
<text x="71.3" y="207.6">11</text>
<text x="76.7" y="208.9">NC2</text>
<text x="90.3" y="206.3">GND</text>
<text x="91.9" y="208.9">IN1</text>
<text x="98.3" y="205.1">4</text>
<text x="98.3" y="207.6">5</text>
<text x="139.7" y="204">3</text>
<text x="139.7" y="206.6">4</text>
<text x="142.1" y="205.3">4</text>
<text x="181.3" y="205.1">3</text>
<text x="185.2" y="205.1">NO</text>
<text x="211.3" y="206.3">IN</text>
<text x="215.6" y="205.1">6</text>
<text x="257.1" y="205.5" transform="rotate(-90 257.1 205.5)">1</text>
<text x="258.4" y="208.8" transform="rotate(-90 258.4 208.8)">-</text>
<text x="259.7" y="205.5" transform="rotate(-90 259.7 205.5)">2</text>
<text x="262.2" y="205.5" transform="rotate(-90 262.2 205.5)">3</text>
<text x="263.5" y="208.9" transform="rotate(-90 263.5 208.9)">+</text>
<text x="277.5" y="205.5" transform="rotate(-90 277.5 205.5)">1</text>
<text x="278.7" y="208.8" transform="rotate(-90 278.7 208.8)">-</text>
<text x="280" y="205.5" transform="rotate(-90 280 205.5)">2</text>
<text x="282.5" y="205.5" transform="rotate(-90 282.5 205.5)">3</text>
<text x="283.8" y="208.9" transform="rotate(-90 283.8 208.9)">+</text>
<text x="71.3" y="210.1">12</text>
<text x="71.3" y="212.7">13</text>
<text x="76.7" y="211.4">COM2</text>
<text x="76.7" y="214">NO2</text>
<text x="90.6" y="214">VCC</text>
<text x="91.9" y="211.4">IN2</text>
<text x="98.3" y="210.1">6</text>
<text x="98.3" y="212.7">7</text>
<text x="181.3" y="215.2">1</text>
<text x="181.3" y="210.1">2</text>
<text x="185.2" y="210.1">commun</text>
<text x="209.7" y="214">Vcc</text>
<text x="215.6" y="212.7">4</text>
<text x="260.9" y="211.3" transform="rotate(-90 260.9 211.3)">Out</text>
<text x="281.3" y="211.3" transform="rotate(-90 281.3 211.3)">Out</text>
<text x="185.2" y="217.8">NC</text>
<text x="208.4" y="219">GND</text>
<text x="215.6" y="217.8">5</text>
</g>
<g font-size="2.3" fill="#00f">
<text x="58.2" y="62.8">LCD i2c</text>
<text x="253.7" y="93.3">MCP3008-I/P</text>
<text x="77.2" y="104.7">2 Relais Module</text>
<text x="139.4" y="128.9">RASPBERRYPI4_4GB_RASPBERRYPI4_4GB_</text>
<text x="77.2" y="132.7">2 Relais Module</text>
<text x="58.2" y="141.6">Alimentation ch2</text>
<text x="50.5" y="150.5">Alimentation ch1</text>
<text x="313.4" y="151.7">DHT22</text>
<text x="340.1" y="153">DHT22</text>
<text x="152.1" y="163.2">Alimentation ch3</text>
<text x="53.1" y="173.3">Ventilator</text>
<text x="56.2" y="179.7">-</text>
<text x="75.9" y="183.5">2 Relais Module</text>
<text x="189" y="191.1">2 Relais Module</text>
<text x="50.5" y="194.9">Ventilator</text>
<text x="53.7" y="201.2">-</text>
<text x="75.9" y="217.8">2 Relais Module</text>
<text x="48" y="233">Alimentation ch2</text>
</g>
<g font-size="2.3" fill="#f00">
<text x="55.9" y="177.4">+</text>
<text x="53.4" y="199">+</text>
</g>
</svg>
